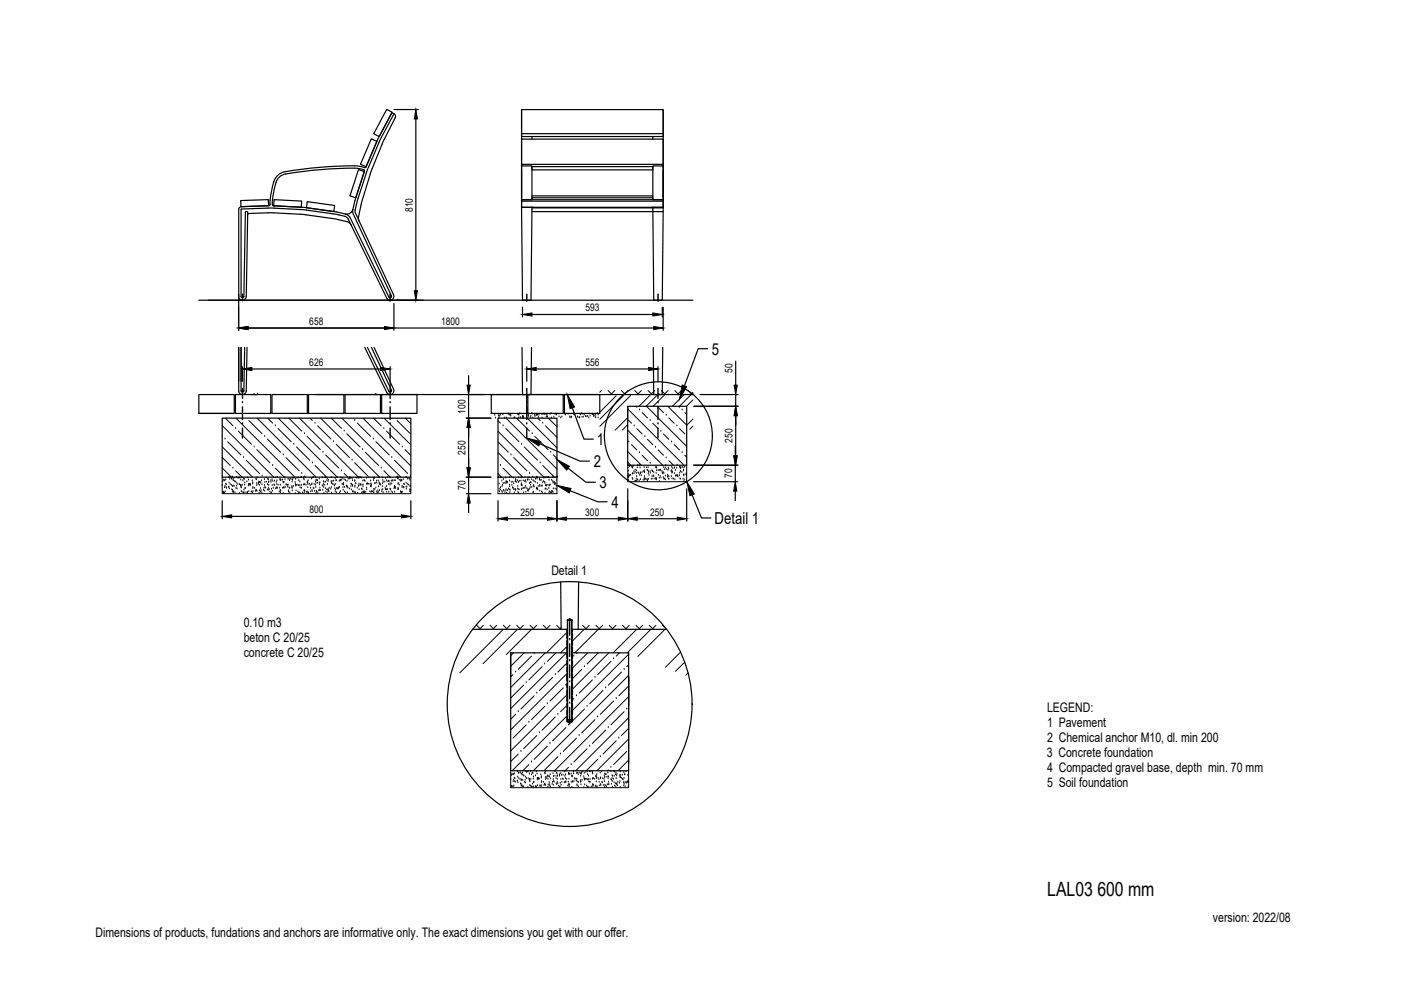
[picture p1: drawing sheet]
<svg xmlns="http://www.w3.org/2000/svg" width="297mm" height="210mm" viewBox="0 0 297 210" stroke-linecap="round" stroke-linejoin="round" font-family="sans-serif">
<!-- layer: 0 -->
<g fill="none" stroke="#000" stroke-width=".25">
<path d="M58.5 38.7l-.8 4 .1 .9h.3M77.1 36.3l.1 .2M77.1 36.3l-1.1-.2-1.8 5.3 1.1 .5M77.2 36.5l.1-.2a2.3 2.3 0 0 0-2.1-.6l-6.2 .2-6.1 .6a8.3 8.3 0 0 0-3.3 .7 2.5 2.5 0 0 0-1.1 1.5M77.2 36.5l-1.9 6-.5 1.9M77.3 35.5l-.8-.2a71 71 0 0 0-16.6 1.3 3.5 3.5 0 0 0-2.1 3l-.5 2.3-.1 1.5-.4 .2M77.3 35.5v.1M77.6 35.4l-.3 .1M77.7 35.2l-.1 .2M79.3 28.4l1.1 .5M79.8 29.9l.1 .1M79.8 29.9l-1.1-.4-2.2 5.2 1.2 .5"/>
<path d="M79.9 30l-2.2 5.2M80.3 30.3l-2.5 6-2 6-.5 2.2M80.4 28.9l-.5 1.1M81 30.6l-2.3 5.7-1.9 6-.8 3.7 .1 .8M81.5 29.5l-.5 1.1M83.1 23.9l-1.2-.6-2.6 5.1M83.1 23.9l-2.7 5M83.1 23.9l.5 .2M83.5 23.2h5.2M83.8 24.9a.6 .6 0 0 0-.2-.8l-3.3 6.1M83.8 24.9l-2.3 4.6M88.2 25.2v36.5"/>
<path d="M110.6 23.3h30M110.6 28.8l29.9 .1 .1-5.5-.2 40.3h-1.8l-.2-19.7M110.6 29.6h30M110.6 35.2h2.2v7.1h-2.2zM110.6 23.4l.2 40.3M110.7 28.3h29.9M110.7 34.8h29.8M112.8 28.9v.6M112.8 35.3h25.6v.7h-25.6zM138.4 35.2h2.2v7.1h-2.2zM138.4 28.9v.6M140.6 29.6v5.6"/>
<path d="M140.6 36.1v5.7M51.2 43.8a.6 .6 0 0 0-.6 .6v25.7M56.8 42.3l-5.7 .2 .1 1.3M56.8 42.3v1.3M56.8 43.6l-5.6 .2M56.8 44.1h1.3M56.9 44.1l-5.8 .3v18.5l.3 .3 .3-.3 .3-17.8 .3-.3 .2 .3-.3 17.8a.8 .8 0 0 1-.8 .8 .8 .8 0 0 1-.8-.8M58.1 45.1l-5.3 .2-.3 .2M58.1 45.1l6.5 .4 6.1 .9 2.9 .6M58.1 42.4l5.7 .2 .1 1.2-.1 .1M58.1 42.4v1.2M58.1 44.1l6.3 .4 7.4 1.1"/>
<path d="M58.1 43.6l5.7 .3M63.8 43.9l1.3 .1M65.1 44.1l6.2 .8 1.9 .5M65.1 42.9v1.2M65.1 42.8l5.7 .8M70.8 43.5l-.1 1.3M71.8 45.6l1.6 .4 .4 .4 8.2 16.8a.8 .8 0 0 0 1.1 .4 .8 .8 0 0 0 .3-1.1M73.2 45.4l.6 .3 .4 .5 8.3 16.8M73.6 47l.5 .2 .3 .5M74.8 44.4l.1 1 8.1 17.3-.2 .4-.4-.1M74.8 44.4a1.3 1.3 0 0 1-1.5 1M75.3 44.5l.1 .7 8 17.3"/>
<path d="M75.5 41.8l-.2 .1M110.6 42.4l29.9-.1v1.7M110.6 42.8h30M110.6 43.9l.1 .1M110.6 44h30M112.8 44l-.2 19.7M112.8 42.3v-.4h25.6v.4M112.8 41.5h25.6M112.8 44.1h27.8M112.8 44.9h27.8M42.2 63.7h104.7M50.6 65.2v4.9"/>
<path d="M50.6 73.7v9.1a.8 .8 0 0 0 .8 .8 .8 .8 0 0 0 .8-.7l.2-9.2M51.1 73.7v9.1l.3 .3 .3-.3 .2-9.1M51.4 77.7v3.1M51.4 62.6h.1M51.4 63.1h.1M51.4 63.5h.1M51.4 62.3v.2M51.4 62.7v.3M51.4 63.2v.2M51.4 63.6v.2M52.6 69.5h86M53.4 78.2h27.3"/>
<path d="M77.3 73.7l4.7 9.5a.8 .8 0 0 0 1.1 .4 .8 .8 0 0 0 .3-1.1l-4.1-8.8M77.9 73.7l4.6 9.3M78.8 73.7l4.2 9-.2 .4-.4-.1M82.7 62.7h.1M82.7 63.1h.1M82.7 63.6h.1M82.7 62.3v.3M82.7 62.8v.2M82.7 63.2v.3M82.7 63.7v.2M82.7 77.7v4.5M83.5 64.4v5.7"/>
<path d="M84.2 63.7h.1M99.4 79.7v2M110.7 73.7l.1 10h1.8l.1-10M110.8 65.2v2M111.7 62.7h.1M111.7 63.1h.1M111.7 63.6h.1M111.7 62.3v.3M111.7 62.8v.2M111.7 63.2v.3M111.7 63.7v.2M111.7 77.7v3.1"/>
<path d="M112.8 66.7h25.6M113.7 78.2h23.8M138.5 73.7l.1 10h1.8l.1-10M139.5 77.7v3.1M139.5 62.7h.1M139.5 63.1h.1M139.5 63.6h.1M139.5 62.3v.3M139.5 62.8v.2M139.5 63.2v.3M139.5 63.7v.2M140.4 65.2v2"/>
<path d="M140.6 65.2v4.9M150 73.9h-2l-2.9 7.9M156 76.6v5.1M42.2 83.7h7.5v4h-7.5zM42.2 87.7h7.1M47.1 88.6l40 .1v12.5h-40zM49.9 83.7h7.5v4h-7.5zM53.9 83.7h.1M54.6 83.4v.3h-1.5M57.7 83.7h7.5v4h-7.5zM65.4 83.7h7.5v4h-7.5zM67.2 83.7h79.7"/>
<path d="M73.2 83.7h7.5v4h-7.5zM79.7 83.7h.1M80.9 83.7h7.5v4h-7.5zM98.9 88.6h5.2M99.4 83.7v4.9M99.4 90.6v8.6M104.2 83.7h7.5v4h-7.5zM105.6 88.6l12.5 .1v12.5h-12.5zM111.9 83.7h7.5v4h-7.5zM114.4 94.1l8.6 3.7h2M119.7 83.7h7.5v4h-7.5zM120.4 99.3l3.8 2.9h2"/>
<path d="M121.3 86.5l2.5 6.6h2M133.1 86.1h12.5v12.5h-12.5zM133.1 86.2v2.5M139.7 83.7h.1M146.9 83.7h.1M147.1 86.1h9.4M147.1 98.6h9.4M148.4 83.7h8.1M155.9 94.6v2M155.9 98.6v3.5M156 83.7v2.4M156 88.1v8.5"/>
<path d="M47.1 106.2v3.8M49.1 109.5h36M49.3 101.2h.1M84.3 101.2h.1M87.1 106.2v3.8M98.9 101.2h5.2M98.9 104.7h5.2M99.4 101.2v3.5M99.4 106.7v2M105.6 106.2v4.3M107.6 110h8.5M118.1 106.2v4.3"/>
<path d="M118.2 101.2h.1M120.1 110h11M120.9 104l5.8 2.4h2M133.1 103.6v6.9M133.2 101.2h.1M135.1 110h8.5M145.6 103.6v6.9M146.7 104.9l2 4.9h2M147.1 102.1h9.3M155.9 104.1v2M100.2 133.4h20.1v19.2M108.3 138.4v5"/>
<path d="M118.9 123.4l.1 10M120.2 133.4v.5M120.2 134.4v.9M120.2 135.8v1M120.2 137.2v1M120.2 138.7v.9M120.3 138.4h-12v25h25v-25h-12M120.3 131.5l.5-.3 .5 .3M120.3 131.5h1zM120.4 131.4v21.3M121.2 131.4v21.3M121.4 133.4v.5"/>
<path d="M121.4 134.4v.9M121.4 135.8v1M121.4 137.2v1M121.4 138.7v.9M122.7 123.4l-.1 10M141.3 133.4h-20v19.2M120.2 153l.6 .3 .6-.3M120.2 140.1v.9M120.2 141.5v1M120.2 143v1.4M120.2 144.9v.9M120.2 146.3v1"/>
<path d="M120.2 147.7v1M120.2 149.2v.9M120.2 150.6v.9M120.2 152v1M120.2 153h1.2M120.4 152.7l.9-.1-.1 .1M120.4 152.7h.8M121.4 140.1v.9M121.4 141.5v1M121.4 143v1.4M121.4 144.9v.9M121.4 146.3v1"/>
<path d="M121.4 147.7v1M121.4 149.2v.9M121.4 150.6v.9M121.4 152v1M133.3 143.5v18.4"/>
<circle cx="139.6" cy="92.4" r="11.4"/>
<circle cx="120.8" cy="149.3" r="26"/>
</g>
<g fill="none" stroke="#000" stroke-width=".3">
<path d="M51.4 85.4h.1M51.4 89.9h.1M51.4 82.4v2.1M51.4 86.3v2.7M51.4 90.8v2.1M82.7 85.4h.1M82.7 89.9h.1M82.7 82.4v2.1M82.7 86.3v2.7M82.7 90.8v2.1M111.7 85.4h.1M111.7 89.9h.1"/>
<path d="M111.7 82.4v2.1M111.7 86.3v2.7M111.7 90.8v2.1M139.5 85.4h.1M139.5 89.9h.1M139.5 82.4v2.1M139.5 86.3v2.7M139.5 90.8v2.1M120.8 135.6h.1M120.8 131.1v3.6M120.8 136.5v2.7M120.8 149.1h.1"/>
<path d="M120.8 144.6h.1M120.8 140.1h.1M120.8 141v2.7M120.8 145.5v2.7M120.8 150v3.5"/>
</g>
<!-- layer: SRAFY -->
<g fill="none" stroke="#000" stroke-width=".21">
<path d="M47.1 99.2l2 2M47.1 94.7l6.4 6.5M47.1 90.2l10.9 11M47.1 97l1.7 1.7M47.1 92.5h.1M47.7 93.1h.1M47.8 88.7l1.6 1.6M48.3 93.6l2.8 2.8M49.4 99.3h.1M50 90.8h.1M50 99.8l1.3 1.4M50 88.7l12.5 12.5"/>
<path d="M50.5 91.4l2.8 2.8M51.6 97h.1M52.2 97.6l2.8 2.8M52.8 89.2l2.8 2.8M53.9 94.8h.1M54.4 95.3l2.9 2.8M54.5 88.7l12.5 12.5M56.1 92.5h.1M56.7 93.1l2.8 2.8M56.8 88.7l1 1M57.8 98.7h.1M58.4 90.3h.1"/>
<path d="M58.4 99.3l1.9 1.9M58.9 90.8l2.8 2.8M59 88.7l12.5 12.5M60.1 96.4h.1M60.6 97l2.8 2.8M61.3 88.7l2.7 2.7M62.3 94.2h.1M62.9 94.8l2.8 2.8M63.5 88.7l12.5 12.5M64.5 92h.1M65.1 92.5l2.8 2.8M65.8 88.7l.4 .5"/>
<path d="M66.2 98.1h.1M66.8 89.7h.1M66.8 98.7l2.5 2.5M67.3 90.3l2.9 2.8M68 88.7l12.5 12.5M68.5 95.9h.1M69 96.4l2.8 2.9M70.2 88.7l2.2 2.1M70.7 93.6h.1M71.3 94.2l2.8 2.8M72.4 99.8h.1M72.5 88.7l12.5 12.5"/>
<path d="M73 91.4h.1M73.5 92l2.8 2.8M74.7 97.6h.1M75.2 89.2h.1M75.2 98.1l2.8 2.8M75.8 89.7l2.8 2.8M76.9 95.3h.1M77 88.7l10.1 10.1M77.5 95.9l2.8 2.8M79.1 93.1h.1M79.2 88.7l1.6 1.6M79.7 93.6l2.8 2.8"/>
<path d="M80.8 99.3h.1M81.4 90.8h.1M81.4 99.8l1.3 1.4M81.5 88.7l5.6 5.6M81.9 91.4l2.8 2.8M83.1 97h.1M83.6 97.6l2.8 2.8M84.2 89.2l2.8 2.8M85.3 94.8h.1M85.9 95.3l1.2 1.2M86 88.7l1.1 1.1M104.3 87.7h.1"/>
<path d="M104.9 88h.1M105 88.6h.1M105.6 95.9l5.2 5.3M105.6 91.4l9.7 9.8M105.6 93.7l2.2 2.2M105.6 89.2l.5 .5M105.7 88.2h.1M105.8 88.6h.1M105.8 87.9h.1M105.8 88.3h.1M106.1 88h.1M106.1 98.7h.1"/>
<path d="M106.6 88h.1M106.7 90.3h.1M106.7 99.3l1.9 1.9M107 88.6h.1M107.2 90.8l2.8 2.8M107.3 88.7l10.8 10.8M107.4 88.6h.1M107.7 87.7h.1M107.8 87.9h.1M108 88h.1M108.3 88h.1M108.3 88.2h.1"/>
<path d="M108.3 96.4h.1M108.9 97l2.8 2.8M109 88.6h.1M109.1 88.6h.1M109.5 88.7l2.8 2.7M109.7 87.9h.1M109.9 88h.1M110 88.6h.1M110 88h.1M110.2 87.7h.1M110.3 88.5h.1M110.6 94.2h.1"/>
<path d="M110.8 88.5h.1M110.8 88.2h.1M111 88.4h.1M111 88.6h.1M111.2 94.8l2.8 2.8M111.6 87.9h.1M111.7 88.4h.1M111.7 87.8h.1M111.8 88.7l6.3 6.3M112 88h.1M112 88.3h.1M112.4 88.5h.1"/>
<path d="M112.6 88.2h.1M112.8 87.7h.1M112.8 92h.1M112.9 87.8h.1M113 88.6h.1M113.3 87.9h.1M113.4 92.5l2.8 2.8M113.4 88.1h.1M113.4 88.3h.1M113.7 87.8h.1M113.8 88.1h.1M114 88h.1"/>
<path d="M114 88.7l.5 .5M114.1 88.5h.1M114.3 88h.1M114.5 98.1h.1M114.9 87.9h.1M114.9 88.6h.1M115.1 89.7h.1M115.1 98.7l2.5 2.5M115.1 87.9h.1M115.3 87.7h.1M115.5 87.9h.1M115.6 90.3l2.5 2.4"/>
<path d="M115.7 87.8h.1M115.8 88.5h.1M115.9 88h.1M116 88.3h.1M116 87.8h.1M116.1 88.4h.1M116.3 88.7l1.8 1.8M116.6 87.8h.1M116.8 95.9h.1M116.8 87.7h.1M116.9 88.6h.1M117.3 96.4l.8 .8"/>
<path d="M117.4 88.5h.1M117.7 87.8h.1M117.9 87.8h.1M117.9 88h.1M118 87.9h.1M118.3 87.8h.1M118.5 88.4h.1M118.9 88.6h.1M119.1 88.4h.1M119.6 87.8h.1M119.9 87.8h.1M119.9 88h.1"/>
<path d="M120.4 87.8h.1M120.8 88.4h.1M120.9 88.6h.1M121.1 88.4h.1M121.2 88.5h.1M121.6 87.8h.1M121.6 87.7h.1M121.9 88h.1M122.4 88.4h.1M122.6 88.6h.1M122.8 88.6h.1M122.9 88.5h.1"/>
<path d="M123 87.9h.1M123.1 88h.1M123.3 87.7h.1M123.4 88.5h.1M123.6 87.8h.1M123.7 88.5h.1M123.9 88h.1M124.1 88.3h.1M124.3 88.3h.1M124.6 88.3h.1M124.8 88.6h.1M124.9 87.7h.1"/>
<path d="M125.1 88.2h.1M125.6 87.8h.1M125.6 87.9h.1M125.8 88.3h.1M125.8 88h.1M126 88.1h.1M126.2 88.5h.1M126.3 88.1h.1M126.3 88.6h.1M126.6 87.7h.1M126.8 88.6h.1M126.8 88h.1"/>
<path d="M127.5 82.8l-.3 .4M128.9 82.8l.7 .7 .7-.7M130.6 83.9l-3.4 3.5M131.7 82.8l.8 .7 .7-.7M132.2 83.9l-5 5M133.1 90.1l-1.1 1.1M133.1 95.7l2.9 2.9M133.1 91.2l7.4 7.4M133.1 86.7l11.9 11.9M133.1 98l.6 .6M133.1 88.9l.8 .9M133.1 98.6v3.5h12.5v-3.5"/>
<path d="M133.1 88.5l-2.7 2.7M133.1 99.2h.1M133.2 98.7h.1M133.2 99.9h.1M133.3 93.7h.1M133.5 98.9h.1M133.7 83.9l-6.5 6.5M133.8 98.9h.1M133.9 94.3l1.1 1.1M134 99.1h.1M134.1 99.2h.1M134.3 98.8h.1"/>
<path d="M134.4 100h.1M134.4 90.3h.1M134.6 82.8l.7 .7 .7-.7M134.7 99.7h.1M134.8 86.1l.2 .3M134.9 99.8h.1M135 90.9l1.2 1.1M135.1 99.2h.1M135.2 98.7h.1M135.5 98.7h.1M135.6 96h.1M135.6 86.9h.1"/>
<path d="M135.7 99.2h.1M136.2 96.5l1.1 1.2M136.2 87.5l1.1 1.1M136.4 100h.1M136.6 99.1h.1M136.6 99.8h.1M136.7 92.6h.1M137.1 86.1l8.5 8.6M137.1 99.2h.1M137.2 99.7h.1M137.3 93.1l1.1 1.2M137.3 99.8h.1"/>
<path d="M137.4 99.2h.1M137.4 82.8l.7 .7 .7-.7M137.8 100h.1M137.8 83.8l-2.4 2.4M137.8 98.2h.1M137.8 89.2h.1M138.2 99.8h.1M138.3 99.9h.1M138.4 100h.1M138.4 89.8l1.1 1.1M139 94.8h.1M139.1 99.1h.1"/>
<path d="M139.2 99.8h.1M139.2 99.3h.1M139.4 83.8l-2.5 2.4M139.5 99.8h.1M139.5 95.4l1.2 1.1M139.5 86.4l1.2 1.1M139.8 99.8h.1M139.9 99.7h.1M140.1 99.7h.1M140.1 91.4h.1M140.2 82.8l.7 .7 .7-.7M140.3 100h.1"/>
<path d="M140.7 92l1.1 1.1M140.7 99.2h.1M140.9 83.7l-2.5 2.5M140.9 99.6h.1M141.1 99.2h.1M141.1 98.7h.1M141.2 97.1h.1M141.2 88.1h.1M141.3 99.5h.1M141.6 86.1l4 4M141.6 99.7h.1M141.7 99.2h.1"/>
<path d="M141.8 99.5h.1M141.8 97.7l1 .9M141.8 88.6l1.1 1.2M142.3 100h.1M142.3 99.8h.1M142.4 93.7h.1M142.4 99.1h.1M142.4 99.9h.1M142.6 99.4h.1M142.9 94.3l1.2 1.1M143 99.3h.1M143 99.2h.1"/>
<path d="M143.1 82.8l.7 .7 .7-.7M143.2 99.7h.1M143.5 99.3h.1M143.5 90.3h.1M143.6 98.7h.1M143.8 86.1l.3 .3M144.1 90.9l1.1 1.1M144.1 99.1h.1M144.2 99.2h.1M144.3 100h.1M144.3 99.1h.1M144.3 99.3h.1"/>
<path d="M144.6 96h.1M144.6 86.9h.1M144.7 99.1h.1M144.9 99.8h.1M144.9 99.7h.1M145 99.2h.1M145 83.7l-2.5 2.5M145.2 99h.1M145.2 96.5l.4 .4M145.2 87.5l.4 .4M145.9 82.8l.7 .7 .3-.3M146.5 83.7l-2.5 2.5"/>
<path d="M146.9 88.9l-1.3 1.3M146.9 90.4l-.7 .6M146.9 84.8l-1.3 1.3M47.1 102.9h.1M47.1 101.2v3.5h40v-3.5M47.2 102.1h.1M47.2 104.4h.1M47.3 104.3h.1M47.3 101.8h.1M47.4 104.5h.1M47.5 102h.1M47.6 103.4h.1"/>
<path d="M47.6 104.5h.1M47.7 101.9h.1M47.7 103.1h.1M47.8 104.3h.1M47.9 102.7h.1M47.9 101.7h.1M47.9 103.4h.1M48 102.8h.1M48.1 103.5h.1M48.4 103.3h.1M48.5 103.3h.1M48.5 101.2h.1"/>
<path d="M48.6 101.3h.1M48.6 102.4h.1M48.6 103.6h.1M48.7 101.6h.1M48.8 102.7h.1M49.1 101.6h.1M49.1 102.9h.1M49.1 101.5h.1M49.2 103.9h.1M49.3 104h.1M49.3 103.2h.1M49.3 104.3h.1"/>
<path d="M49.4 101.8h.1M49.4 103h.1M49.5 104.2h.1M49.5 101.9h.1M49.6 101.5h.1M49.6 104.5h.1M49.6 103.1h.1M49.8 102.1h.1M49.8 104.5h.1M49.9 102.2h.1M50 103.5h.1M50.2 101.2h.1"/>
<path d="M50.2 103.1h.1M50.2 102.4h.1M50.2 103.7h.1M50.4 102.7h.1M50.4 101.4h.1M50.5 101.3h.1M50.7 104.6h.1M50.8 101.3h.1M50.8 102.7h.1M51 103h.1M51.1 101.8h.1M51.1 103.3h.1"/>
<path d="M51.1 103h.1M51.1 104.2h.1M51.2 103.4h.1M51.3 101.3h.1M51.3 104.3h.1M51.4 102.9h.1M51.5 101.9h.1M51.6 104.5h.1M51.7 101.6h.1M51.7 103.9h.1M51.8 101.7h.1M51.9 102.8h.1"/>
<path d="M51.9 102.4h.1M51.9 104.5h.1M52 103.6h.1M52 103.5h.1M52.3 102.2h.1M52.4 104.5h.1M52.5 104.4h.1M52.5 104.6h.1M52.5 101.3h.1M52.7 101.8h.1M52.7 103h.1M52.7 102.7h.1"/>
<path d="M52.8 104.2h.1M53 102.7h.1M53 102.9h.1M53.1 102.7h.1M53.1 102.9h.1M53.3 104.3h.1M53.5 101.9h.1M53.5 104.5h.1M53.6 102.4h.1M53.6 102.6h.1M53.6 103.6h.1M53.6 103.3h.1"/>
<path d="M53.6 104.2h.1M54 103.5h.1M54.2 104.2h.1M54.2 101.6h.1M54.3 103.9h.1M54.4 104h.1M54.4 101.7h.1M54.4 102.9h.1M54.4 102.5h.1M54.5 104.2h.1M54.5 101.3h.1M54.7 102.7h.1"/>
<path d="M54.8 102.5h.1M54.9 102.2h.1M54.9 104.5h.1M55 102.9h.1M55 102.3h.1M55 104.1h.1M55.2 102.4h.1M55.2 103.6h.1M55.2 104.3h.1M55.3 102.4h.1M55.4 104h.1M55.5 101.9h.1"/>
<path d="M55.5 104.5h.1M55.5 102.8h.1M55.6 100.9h.1M55.9 104h.1M56 103.5h.1M56.1 101.7h.1M56.1 102.9h.1M56.1 104.2h.1M56.2 102.3h.1M56.2 103.4h.1M56.3 103.5h.1M56.5 101.3h.1"/>
<path d="M56.5 102.2h.1M56.7 102.7h.1M56.7 103.8h.1M56.8 101.6h.1M56.9 104h.1M56.9 101.7h.1M56.9 102.3h.1M57 103.5h.1M57 102.9h.1M57 102.2h.1M57.1 103.8h.1M57.2 104.3h.1"/>
<path d="M57.4 101.9h.1M57.5 102.2h.1M57.5 104.6h.1M57.5 104.5h.1M57.6 103.7h.1M57.7 101.7h.1M57.7 102.9h.1M57.8 104.2h.1M57.9 102.1h.1M57.9 103.5h.1M58.1 102.8h.1M58.2 102h.1"/>
<path d="M58.2 102.9h.1M58.4 101.3h.1M58.4 103.6h.1M58.6 102.3h.1M58.6 103.5h.1M58.7 102.7h.1M58.7 101.9h.1M58.8 103.4h.1M58.8 103.6h.1M58.8 101.2h.1M59 102.9h.1M59.2 104.3h.1"/>
<path d="M59.3 103.5h.1M59.4 101.6h.1M59.4 104h.1M59.4 101.9h.1M59.4 102.9h.1M59.5 104.5h.1M59.5 104.1h.1M59.6 101.8h.1M59.9 101.8h.1M59.9 103.5h.1M60 102.3h.1M60.1 104.6h.1"/>
<path d="M60.1 102.4h.1M60.2 103.4h.1M60.2 102.3h.1M60.2 103.5h.1M60.4 101.7h.1M60.4 101.3h.1M60.5 103.3h.1M60.7 102.7h.1M60.7 102.9h.1M60.9 102.9h.1M61 103.3h.1M61.1 101.6h.1"/>
<path d="M61.1 102.9h.1M61.1 104.1h.1M61.2 104.3h.1M61.3 101.6h.1M61.3 103.5h.1M61.4 101.9h.1M61.4 103.6h.1M61.4 104.5h.1M61.6 101.6h.1M61.9 103.2h.1M61.9 103.5h.1M61.9 101.7h.1"/>
<path d="M61.9 102.2h.1M62 103.4h.1M62 104.1h.1M62 101.8h.1M62.1 101.5h.1M62.2 103.1h.1M62.4 101.3h.1M62.6 102.3h.1M62.6 104.7h.1M62.6 102.7h.1M62.7 101.6h.1M62.7 103.1h.1"/>
<path d="M62.7 102.9h.1M62.8 104.1h.1M62.9 102.9h.1M63 101.4h.1M63.2 104.3h.1M63.2 102.9h.1M63.3 104.6h.1M63.3 101.3h.1M63.3 103h.1M63.4 101.9h.1M63.4 104.5h.1M63.6 102.9h.1"/>
<path d="M63.6 102.2h.1M63.6 103.4h.1M63.7 104.7h.1M63.8 101.3h.1M63.9 103.5h.1M63.9 102.9h.1M63.9 101.3h.1M64 100.4h.1M64.2 104.5h.1M64.4 101.3h.1M64.4 101.6h.1M64.4 102.8h.1"/>
<path d="M64.5 104h.1M64.5 101.8h.1M64.5 104.5h.1M64.5 104.1h.1M64.5 100.9l.3 .3M64.6 102.7h.1M64.6 104.2h.1M64.9 102.9h.1M65 104.4h.1M65.1 102.3h.1M65.1 104.3h.1M65.2 102.2h.1"/>
<path d="M65.2 102.5h.1M65.2 103.4h.1M65.3 104.7h.1M65.3 102.7h.1M65.3 101.9h.1M65.4 104.5h.1M65.6 102.7h.1M65.8 102.9h.1M65.9 103.5h.1M65.9 104.3h.1M66.1 101.6h.1M66.1 102.8h.1"/>
<path d="M66.1 102.6h.1M66.1 104h.1M66.2 104.2h.1M66.4 101.3h.1M66.4 101.2h.1M66.4 103.5h.1M66.5 103.6h.1M66.6 102.7h.1M66.7 104.2h.1M66.9 102.9h.1M66.9 102.1h.1M67 103.4h.1"/>
<path d="M67 102.5h.1M67 104.6h.1M67 101.8h.1M67.1 104.1h.1M67.1 104.3h.1M67.1 101.9h.1M67.3 102.5h.1M67.3 101.9h.1M67.4 104.5h.1M67.6 104.1h.1M67.7 101.6h.1M67.7 102.4h.1"/>
<path d="M67.7 102.8h.1M67.8 104h.1M67.8 103.5h.1M67.8 102.4h.1M67.9 104h.1M68.3 103h.1M68.3 101.3h.1M68.4 104h.1M68.4 103.1h.1M68.6 102.1h.1M68.6 102.7h.1M68.6 103.3h.1"/>
<path d="M68.7 104.6h.1M68.7 102.3h.1M68.8 102.9h.1M68.9 101.2h.1M69 103.6h.1M69 102.2h.1M69.1 101.3h.1M69.1 104.3h.1M69.3 103.8h.1M69.3 101.9h.1M69.4 104.5h.1M69.4 101.5h.1"/>
<path d="M69.4 102.7h.1M69.5 103.9h.1M69.6 102.2h.1M69.6 101.8h.1M69.6 103.8h.1M69.6 104.2h.1M69.7 104.3h.1M69.8 103.5h.1M70.1 103.7h.1M70.2 102.1h.1M70.2 102.4h.1M70.2 103.4h.1"/>
<path d="M70.3 104.6h.1M70.3 101.3h.1M70.4 102.5h.1M70.4 102h.1M70.6 102.7h.1M70.7 102h.1M70.8 102.9h.1M70.9 103h.1M71 103.6h.1M71.1 101.5h.1M71.1 104.3h.1M71.1 102.7h.1"/>
<path d="M71.1 103.9h.1M71.3 101.9h.1M71.3 103.6h.1M71.3 104.5h.1M71.5 101.3h.1M71.5 103.6h.1M71.7 103.7h.1M71.8 103.5h.1M71.9 102.1h.1M72 103.3h.1M72 104.5h.1M72.1 101.8h.1"/>
<path d="M72.1 101.9h.1M72.2 104.2h.1M72.3 102h.1M72.3 101.3h.1M72.4 101.8h.1M72.5 102.7h.1M72.7 101.5h.1M72.7 103.4h.1M72.7 102.7h.1M72.8 103.9h.1M72.8 102.9h.1M72.8 102.5h.1"/>
<path d="M73 101.7h.1M73 100.4l.8 .8M73 103.3h.1M73 104.3h.1M73.2 101.9h.1M73.3 104.5h.1M73.4 103.1h.1M73.6 103.3h.1M73.6 103.2h.1M73.6 102h.1M73.7 104.5h.1M73.8 103.5h.1"/>
<path d="M73.8 101.6h.1M74 101.3h.1M74.1 103.7h.1M74.2 101.6h.1M74.2 101.4h.1M74.3 101.3h.1M74.4 101.4h.1M74.4 103.2h.1M74.4 102.6h.1M74.5 103.9h.1M74.5 102.7h.1M74.7 101.5h.1"/>
<path d="M74.7 101.9h.1M74.7 103.1h.1M74.7 104.2h.1M74.8 102.9h.1M74.9 104.4h.1M75 104.3h.1M75.2 102.1h.1M75.2 101.9h.1M75.2 103.3h.1M75.3 103.1h.1M75.3 104.5h.1M75.3 102.5h.1"/>
<path d="M75.5 102.6h.1M75.5 101.4h.1M75.7 103.5h.1M75.8 104.6h.1M75.9 101.3h.1M76 103.1h.1M76.1 101.4h.1M76.1 102.6h.1M76.1 102.9h.1M76.1 103.8h.1M76.2 101.3h.1M76.4 101.3h.1"/>
<path d="M76.5 102.9h.1M76.5 102.7h.1M76.6 101.4h.1M76.7 103.7h.1M76.7 104.5h.1M76.7 102.9h.1M76.8 103.8h.1M76.9 102h.1M77 103.2h.1M77 102.8h.1M77 104.4h.1M77 104.3h.1"/>
<path d="M77 104.5h.1M77.2 101.9h.1M77.3 104.5h.1M77.3 101.9h.1M77.3 104.3h.1M77.4 102h.1M77.6 104.4h.1M77.7 101.4h.1M77.7 102.6h.1M77.7 103.5h.1M77.8 103.9h.1M77.8 102.7h.1"/>
<path d="M77.9 102.6h.1M78.2 102.7h.1M78.2 101.3h.1M78.4 104.3h.1M78.5 102.7h.1M78.6 103.1h.1M78.6 102h.1M78.6 103.2h.1M78.7 104.4h.1M78.7 102.6h.1M78.7 103.2h.1M78.7 102.9h.1"/>
<path d="M78.7 104.2h.1M79 104.3h.1M79.2 101.4h.1M79.2 101.9h.1M79.2 103.7h.1M79.2 104.5h.1M79.3 104.2h.1M79.3 101.5h.1M79.4 101.3h.1M79.4 102.6h.1M79.5 103.8h.1M79.5 102.5h.1"/>
<path d="M79.7 103.5h.1M79.8 102h.1M79.9 102.4h.1M79.9 104.3h.1M80 104.4h.1M80.1 104.1h.1M80.2 101.3h.1M80.2 102h.1M80.2 103.2h.1M80.3 104.4h.1M80.4 102.4h.1M80.4 102.7h.1"/>
<path d="M80.5 104h.1M80.5 102.6h.1M80.6 102.7h.1M80.7 102.9h.1M80.9 104.3h.1M81 103.9h.1M81.1 101.3h.1M81.1 102.5h.1M81.1 103.8h.1M81.1 103.2h.1M81.2 101.9h.1M81.2 104.5h.1"/>
<path d="M81.2 102.3h.1M81.6 102.2h.1M81.7 103.5h.1M81.8 101.4h.1M81.8 103.8h.1M81.9 103.9h.1M81.9 101.9h.1M82 103.1h.1M82 104.4h.1M82.1 102.2h.1M82.2 103.8h.1M82.2 101.3h.1"/>
<path d="M82.4 102h.1M82.4 102.7h.1M82.4 104.4h.1M82.5 102.1h.1M82.7 101.3h.1M82.7 103.7h.1M82.7 102.9h.1M82.7 102.6h.1M82.8 103.8h.1M82.9 104.3h.1M83 102h.1M83.1 102.6h.1"/>
<path d="M83.1 101.9h.1M83.2 104.5h.1M83.3 102h.1M83.5 103.6h.1M83.6 101.9h.1M83.6 103.1h.1M83.6 103.5h.1M83.7 104.3h.1M83.7 103.2h.1M83.8 103.3h.1M83.8 101.9h.1M83.9 103.6h.1"/>
<path d="M84.1 101.3h.1M84.3 101.5h.1M84.4 103.8h.1M84.4 103.5h.1M84.4 101.3h.1M84.4 102.7h.1M84.4 101.6h.1M84.4 102.5h.1M84.5 103.7h.1M84.7 101.8h.1M84.7 102.9h.1M84.9 104.3h.1"/>
<path d="M85 102.1h.1M85 104.4h.1M85 101.8h.1M85.1 104.5h.1M85.1 101.9h.1M85.2 104.5h.1M85.2 101.9h.1M85.2 103.1h.1M85.3 103.4h.1M85.3 104.4h.1M85.5 101.7h.1M85.6 103.3h.1"/>
<path d="M85.6 102.7h.1M85.6 103.5h.1M85.7 102.8h.1M86.1 101.3h.1M86.1 102.5h.1M86.1 103.3h.1M86.1 103.7h.1M86.3 103.3h.1M86.4 102.7h.1M86.4 101.6h.1M86.6 102.9h.1M86.7 101.5h.1"/>
<path d="M86.9 101.5h.1M86.9 104.3h.1M86.9 103.8h.1M86.9 101.8h.1M87 103.1h.1M87 103.2h.1M87 100.9h.1M87 104.3h.1M87 104h.1M105.6 100.4l.7 .8M105.6 101.2v3.5h12.5v-3.5M105.8 102.6h.1"/>
<path d="M105.8 103.7h.1M105.9 104.2h.1M106 101.3h.1M106.1 103.9h.1M106.1 103.4h.1M106.4 102h.1M106.4 104.2h.1M106.4 103.2h.1M106.5 104.4h.1M106.5 102.9h.1M106.7 102.5h.1M106.7 101.7h.1"/>
<path d="M106.8 104h.1M106.9 104.1h.1M107 102.5h.1M107.1 104.5h.1M107.2 101.3h.1M107.3 102.6h.1M107.3 104.1h.1M107.3 103.8h.1M107.3 102.1h.1M107.4 102.2h.1M107.4 104.6h.1M107.5 102.3h.1"/>
<path d="M107.5 102.4h.1M107.6 102.3h.1M107.6 104h.1M107.8 103.7h.1M108 101.3h.1M108 102h.1M108 102.9h.1M108.1 103.2h.1M108.1 103.9h.1M108.1 104.4h.1M108.1 104h.1M108.4 102.3h.1"/>
<path d="M108.5 102.9h.1M108.7 103.4h.1M108.7 102.2h.1M108.8 103.5h.1M108.9 101.3h.1M108.9 102.6h.1M109 103.8h.1M109 104.5h.1M109.2 102.2h.1M109.3 102.1h.1M109.3 101.7h.1M109.3 103.8h.1"/>
<path d="M109.3 104h.1M109.4 101.8h.1M109.5 102.3h.1M109.7 101.9h.1M109.8 103.1h.1M109.8 103.7h.1M109.8 104.4h.1M109.9 102.3h.1M110 104.6h.1M110 101.3h.1M110.1 103.9h.1M110.1 102h.1"/>
<path d="M110.4 102h.1M110.5 101.3h.1M110.5 102.9h.1M110.5 102.6h.1M110.6 102.9h.1M110.6 103.8h.1M110.7 103h.1M110.7 103.6h.1M111 101.9h.1M111 104.5h.1M111 103.6h.1M111.2 103.5h.1"/>
<path d="M111.2 102.1h.1M111.3 101.2h.1M111.4 101.9h.1M111.4 103.1h.1M111.5 104.4h.1M111.5 102.3h.1M111.5 103.5h.1M111.8 103.7h.1M111.8 101.8h.1M111.9 101.7h.1M111.9 104.1h.1M112 101.3h.1"/>
<path d="M112 104.2h.1M112 103.9h.1M112.1 101.8h.1M112.2 101.3h.1M112.3 102.5h.1M112.3 100.4h.1M112.3 103.7h.1M112.4 103.4h.1M112.5 102.3h.1M112.5 102.9h.1M112.6 102.4h.1M112.7 101.7h.1"/>
<path d="M112.7 103.3h.1M112.8 100.9l.3 .3M113 104.5h.1M113 101.9h.1M113.1 103.1h.1M113.1 104.4h.1M113.2 102.9h.1M113.2 102.1h.1M113.2 103.3h.1M113.5 102.3h.1M113.5 101.6h.1M113.7 103.7h.1"/>
<path d="M113.8 101.2h.1M113.8 103.5h.1M113.9 101.6h.1M113.9 101.3h.1M113.9 103.6h.1M113.9 102.5h.1M114 103.7h.1M114 103.9h.1M114.1 103.2h.1M114.4 101.5h.1M114.4 101.8h.1M114.4 103.1h.1"/>
<path d="M114.4 104.1h.1M114.5 102.9h.1M114.5 101.9h.1M114.7 101.8h.1M114.8 103.1h.1M114.8 104.3h.1M115 103.1h.1M115 104.5h.1M115.1 102.4h.1M115.2 102.1h.1M115.2 101.4h.1M115.5 102.3h.1"/>
<path d="M115.5 101.3h.1M115.5 102.5h.1M115.5 104.6h.1M115.6 101.3h.1M115.6 103.7h.1M115.7 102.9h.1M115.7 103.7h.1M115.8 103.1h.1M115.8 102.9h.1M115.9 101.3h.1M116 103.8h.1M116.1 101.3h.1"/>
<path d="M116.1 102.9h.1M116.3 101.2h.1M116.4 103.6h.1M116.4 101.8h.1M116.4 104.5h.1M116.4 101.3h.1M116.4 102.9h.1M116.4 103.1h.1M116.5 104.3h.1M116.7 102.8h.1M116.7 104.5h.1M117 104.5h.1"/>
<path d="M117 101.8h.1M117 104.1h.1M117.1 104.2h.1M117.2 102.1h.1M117.2 101.2h.1M117.2 104.4h.1M117.3 102.4h.1M117.3 103.6h.1M117.5 102.3h.1M117.5 102.7h.1M117.6 102.4h.1M117.7 103.7h.1"/>
<path d="M117.7 102.5h.1M117.9 102.7h.1M117.9 101.3h.1M118 103.8h.1M118 101.8h.1M118.1 103.1h.1M133.2 101.8h.1M133.2 100.6h.1M133.3 101.1h.1M133.4 100.8h.1M133.5 100.9h.1M133.7 100.8h.1"/>
<path d="M134 101.4h.1M134.1 100.5h.1M134.1 100.4h.1M134.2 101.7h.1M134.4 100.4h.1M134.7 100.2h.1M134.7 102.1h.1M134.8 102.1h.1M134.9 101.6h.1M134.9 100.4h.1M135 101h.1M135 102h.1"/>
<path d="M135.2 101.8h.1M135.3 100.3h.1M135.4 100.4h.1M135.5 101.9h.1M135.6 100.8h.1M135.7 100.5h.1M135.8 101.7h.1M135.8 100.3h.1M136 100.9h.1M136.1 100.2h.1M136.4 101.8h.1M136.6 101.5h.1"/>
<path d="M136.6 101h.1M136.6 100.2h.1M136.7 101.8h.1M136.7 101.6h.1M136.9 101.6h.1M137.2 101.8h.1M137.2 101.7h.1M137.3 102.1h.1M137.5 100.4h.1M137.5 101.6h.1M137.5 100h.1M137.6 100.8h.1"/>
<path d="M137.9 100.3h.1M138.1 101.6h.1M138.3 101h.1M138.4 101.6h.1M138.5 100.9h.1M138.6 100.2h.1M138.6 101h.1M138.9 101.6h.1M138.9 101.5h.1M139.1 100.4h.1M139.1 101.8h.1M139.2 101.6h.1"/>
<path d="M139.2 101.5h.1M139.6 100.8h.1M139.8 101.4h.1M139.8 102.1h.1M140 101h.1M140.1 101.3h.1M140.4 100.3h.1M140.5 100.4h.1M140.6 100.2h.1M140.6 101.3h.1M140.7 100.4h.1M140.8 101.6h.1"/>
<path d="M141.1 101h.1M141.1 101.7h.1M141.5 101.2h.1M141.6 100.8h.1M141.6 100.9h.1M141.7 101.5h.1M141.8 101.6h.1M141.8 101.1h.1M142.4 101h.1M142.5 100.3h.1M142.5 101.5h.1M142.6 100.2h.1"/>
<path d="M142.8 101.6h.1M143 100.4h.1M143.1 101.7h.1M143.2 100.9h.1M143.3 101h.1M143.5 100.9h.1M143.5 100.8h.1M143.6 101h.1M143.7 101.1h.1M144.1 100.8h.1M144.1 100.3h.1M144.2 101.5h.1"/>
<path d="M144.3 101.6h.1M144.6 100.2h.1M144.8 101.6h.1M144.9 100.7h.1M145 100.9h.1M145 102.1h.1M145.1 101.7h.1M145.3 100.7h.1M145.5 100.8h.1M145.5 100.4h.1M101.1 132.6l.7 .7 .7-.7M103.9 132.6l.7 .7 .7-.7"/>
<path d="M106.7 133.4l-9.2 9.3M106.7 132.6l.7 .7 .7-.7M108.9 138.4l-.6 .6M109.6 132.6l.7 .7 .7-.7M109.7 133.4l-7.3 7.3M111.1 138.4l-2.8 2.9M112.4 132.6l.7 .7 .7-.7M112.7 139.1l-2.8 2.8M112.7 133.4l-5.3 5.4M113.2 138.5h.1M115.2 132.6l.7 .7 .7-.7M115.6 138.4l-7.3 7.4"/>
<path d="M117.9 138.4l-1.8 1.8M118 132.6l.7 .7 .3-.2M120.1 138.4l-11.8 11.8M120.3 134l-4.4 4.4M120.3 137l-1.4 1.4M121.7 139.1h.1M122.4 138.4l-.2 .1M123.5 132.6l.7 .7 .7-.7M123.9 133.4l-2.6 2.6M124.6 138.4l-3.2 3.2M126.4 132.6l.7 .7 .7-.7M126.8 133.4l-4.9 5"/>
<path d="M126.8 138.4l-2.3 2.4M129.1 138.4l-7.7 7.7M129.2 132.6l.7 .7 .7-.7M130.1 139.7h.1M131.3 138.4l-.7 .7M132 132.6l.7 .7 .7-.7M133.3 138.7l-11.9 11.9M134.8 132.6l.7 .7 .7-.7M135 133.4l-5 5M137.7 132.6l.7 .7 .7-.7M138 133.4l-5 5M140.5 132.6l.4 .4"/>
<path d="M141 133.4l-5.8 5.8M144.3 138.3l-3.2 3.2M108.8 143l-.5 .5M109.3 142.5h.1M109.3 151.5l-1 1M109.9 150.9h.1M109.9 159.9l-1.6 1.6M110.4 159.3h.1M111 145.3l-2.7 2.7M111.6 144.7h.1M111.6 153.7l-2.8 2.8M112.1 153.1h.1"/>
<path d="M113.2 147.5l-2.8 2.8M113.8 147h.1M113.8 155.9l-2.8 2.9M114.4 155.4h.1M114.9 141.4l-2.8 2.8M115.5 140.8h.1M115.5 149.8l-2.8 2.8M116.1 149.2h.1M116.1 158.2l-2.9 2.8M116.6 157.6h.1M117.2 143.6l-2.8 2.8M117.7 143h.1"/>
<path d="M117.7 152l-2.8 2.8M118.3 151.5h.1M118.9 159.9h.1M119.4 145.8l-2.8 2.8M120 145.3h.1M120 154.3l-2.8 2.8M120.2 142.8l-11.9 11.9M120.2 147.3l-11.9 11.9M120.2 151.8l-11.6 11.6M120.2 140.6l-1.9 1.9M120.2 149.6l-1.3 1.3M120.5 153.7h.1"/>
<path d="M121.7 148.1l-.3 .3M122.2 147.5h.1M122.2 156.5l-2.8 2.8M122.8 155.9h.1M123.3 141.9l-1.9 2M123.9 141.4h.1M123.9 150.3l-2.5 2.6M124.5 149.8h.1M124.5 158.8l-2.8 2.8M125 158.2h.1M125.6 144.2l-2.8 2.8M126.2 143.6h.1"/>
<path d="M126.2 152.6l-2.9 2.8M126.7 152h.1M127.8 146.4l-2.8 2.8M128.4 145.8h.1M128.4 154.8l-2.8 2.8M129 154.3h.1M129.5 140.2l-2.8 2.8M130.1 148.6l-2.8 2.9M130.6 148.1h.1M130.6 157.1l-2.8 2.8M131.2 156.5h.1M131.8 142.5l-2.8 2.8"/>
<path d="M132.3 141.9h.1M132.3 150.9l-2.8 2.8M132.9 150.3h.1M132.9 159.3l-2.8 2.8M133.3 143.2l-20.2 20.2M133.3 147.7l-15.7 15.7M133.3 152.2l-11.2 11.2M133.3 156.7l-6.8 6.7M133.3 141l-.4 .4M133.3 145.5l-2.1 2M133.3 154.4l-1.5 1.5M145.2 140.4l-2 1.9"/>
<path d="M145.9 142.7l-.5 .5M108.3 163.4v3.6h25v-3.6M108.3 165.3h.1M108.4 164.4h.1M108.4 166.8h.1M108.5 166.7h.1M108.5 164.1h.1M108.5 166.9h.1M108.7 164.3h.1M108.8 165.7h.1M108.8 166.8h.1M108.9 164.2h.1"/>
<path d="M108.9 165.4h.1M109 166.6h.1M109 165h.1M109.1 164.1h.1M109.1 165.7h.1M109.2 165.1h.1M109.2 165.9h.1M109.7 165.6h.1M109.7 163.5h.1M109.7 163.7h.1M109.8 164.8h.1M109.8 166h.1"/>
<path d="M109.9 163.9h.1M110 165.1h.1M110.3 163.9h.1M110.3 165.3h.1M110.3 166.2h.1M110.5 166.3h.1M110.5 165.5h.1M110.5 166.7h.1M110.6 164.1h.1M110.6 165.4h.1M110.7 166.6h.1M110.7 164.3h.1"/>
<path d="M110.8 163.8h.1M110.8 166.8h.1M110.8 165.5h.1M111 164.4h.1M111 166.8h.1M111.1 164.6h.1M111.2 165.9h.1M111.4 163.5h.1M111.4 165.4h.1M111.4 164.8h.1M111.4 166h.1M111.6 165.1h.1"/>
<path d="M111.6 163.7h.1M111.7 163.7h.1M111.9 167h.1M112 163.7h.1M112 165.1h.1M112.1 162.1l-1.3 1.3M112.2 165.3h.1M112.3 164.1h.1M112.3 165.6h.1M112.3 165.3h.1M112.3 166.6h.1M112.4 165.7h.1"/>
<path d="M112.5 163.6h.1M112.5 166.7h.1M112.6 165.3h.1M112.7 161.6h.1M112.7 164.3h.1M112.8 166.8h.1M112.8 166.9h.1M112.9 163.9h.1M112.9 166.2h.1M113 164h.1M113.1 165.2h.1M113.1 164.7h.1"/>
<path d="M113.1 166.8h.1M113.1 165.9h.1M113.2 165.9h.1M113.5 164.5h.1M113.6 166.8h.1M113.7 166.7h.1M113.7 166.9h.1M113.7 163.7h.1M113.9 164.1h.1M113.9 165.3h.1M113.9 165.1h.1M114 166.6h.1"/>
<path d="M114.2 165.1h.1M114.2 165.3h.1M114.3 165h.1M114.3 165.2h.1M114.5 166.6h.1M114.7 164.3h.1M114.7 166.8h.1M114.8 164.7h.1M114.8 165h.1M114.8 165.9h.1M114.8 165.7h.1M114.8 166.6h.1"/>
<path d="M115.2 165.9h.1M115.4 166.5h.1M115.4 163.9h.1M115.5 166.3h.1M115.6 166.4h.1M115.6 164.1h.1M115.6 165.3h.1M115.6 164.8h.1M115.7 166.5h.1M115.7 163.7h.1M115.9 165.1h.1M116 164.8h.1"/>
<path d="M116.1 164.5h.1M116.1 166.9h.1M116.2 165.3h.1M116.2 164.6h.1M116.2 166.4h.1M116.4 164.7h.1M116.4 165.9h.1M116.4 166.7h.1M116.5 164.7h.1M116.6 166.4h.1M116.6 164.3h.1M116.7 166.8h.1"/>
<path d="M116.7 165.1h.1M117.1 166.3h.1M117.2 165.9h.1M117.2 164h.1M117.3 165.3h.1M117.3 166.5h.1M117.3 164.6h.1M117.4 165.7h.1M117.5 165.8h.1M117.7 163.7h.1M117.7 164.6h.1M117.9 165.1h.1"/>
<path d="M117.9 166.2h.1M118 164h.1M118 166.3h.1M118.1 164.1h.1M118.1 164.6h.1M118.1 165.9h.1M118.2 165.2h.1M118.2 164.5h.1M118.3 166.1h.1M118.3 160.4l-2.8 2.8M118.4 166.7h.1M118.6 164.3h.1"/>
<path d="M118.6 164.6h.1M118.7 166.9h.1M118.7 166.8h.1M118.8 166.1h.1M118.9 164h.1M118.9 165.3h.1M119 166.5h.1M119.1 164.4h.1M119.1 165.9h.1M119.3 165.2h.1M119.4 164.4h.1M119.4 165.3h.1"/>
<path d="M119.6 166h.1M119.6 163.7h.1M119.8 164.6h.1M119.8 165.8h.1M119.9 165.1h.1M119.9 164.3h.1M119.9 165.8h.1M120 165.9h.1M120 163.5h.1M120.1 165.2h.1M120.4 166.7h.1M120.5 165.8h.1"/>
<path d="M120.5 162.7l-.7 .7M120.6 164h.1M120.6 166.4h.1M120.6 164.3h.1M120.6 165.2h.1M120.7 166.4h.1M120.7 166.8h.1M120.8 164.2h.1M121.1 164.1h.1M121.1 162.1h.1M121.1 165.9h.1M121.2 164.6h.1"/>
<path d="M121.2 167h.1M121.3 164.7h.1M121.3 165.7h.1M121.4 164.6h.1M121.4 165.8h.1M121.6 164.1h.1M121.6 163.7h.1M121.7 165.7h.1M121.9 165.1h.1M121.9 165.2h.1M122.1 165.2h.1M122.2 165.6h.1"/>
<path d="M122.3 164h.1M122.3 165.2h.1M122.3 166.4h.1M122.4 166.7h.1M122.5 163.9h.1M122.5 165.8h.1M122.6 164.3h.1M122.6 165.9h.1M122.6 166.8h.1M122.8 163.9h.1M123.1 165.5h.1M123.1 165.9h.1"/>
<path d="M123.1 164h.1M123.1 164.6h.1M123.2 165.8h.1M123.2 166.4h.1M123.2 164.2h.1M123.3 163.8h.1M123.4 165.5h.1M123.6 163.6h.1M123.8 164.7h.1M123.8 167h.1M123.8 165.1h.1M123.9 164h.1"/>
<path d="M123.9 165.4h.1M123.9 165.2h.1M124 166.4h.1M124.1 165.2h.1M124.2 163.7h.1M124.4 166.7h.1M124.4 165.2h.1M124.5 167h.1M124.5 163.7h.1M124.5 165.3h.1M124.6 164.3h.1M124.6 166.8h.1"/>
<path d="M124.8 165.3h.1M124.8 164.5h.1M124.8 165.8h.1M124.8 167h.1M125 163.6h.1M125.1 165.9h.1M125.1 165.2h.1M125.1 163.6h.1M125.4 166.8h.1M125.6 163.6h.1M125.6 163.9h.1M125.6 165.2h.1"/>
<path d="M125.6 165.1h.1M125.7 166.4h.1M125.7 164.1h.1M125.7 166.8h.1M125.8 165.1h.1M125.8 166.5h.1M126.1 165.2h.1M126.2 166.7h.1M126.3 164.7h.1M126.3 166.6h.1M126.4 164.5h.1M126.4 164.8h.1"/>
<path d="M126.4 165.8h.1M126.5 167h.1M126.5 165.1h.1M126.5 164.3h.1M126.6 166.8h.1M126.7 161l-2.4 2.4M126.8 165h.1M127 165.3h.1M127 165.8h.1M127.1 166.6h.1M127.3 163.9h.1M127.3 160.4h.1"/>
<path d="M127.3 165.1h.1M127.3 164.9h.1M127.3 166.3h.1M127.4 166.6h.1M127.5 163.6h.1M127.6 163.5h.1M127.6 165.9h.1M127.7 166h.1M127.8 165.1h.1M127.9 166.5h.1M128.1 165.2h.1M128.1 164.5h.1"/>
<path d="M128.2 165.7h.1M128.2 164.8h.1M128.2 166.9h.1M128.2 164.1h.1M128.3 166.5h.1M128.3 166.6h.1M128.3 164.2h.1M128.5 164.3h.1M128.5 164.8h.1M128.6 166.8h.1M128.8 166.4h.1M128.9 163.9h.1"/>
<path d="M128.9 164.7h.1M128.9 165.1h.1M129 166.3h.1M129 163.2l-.2 .2M129 164.7h.1M129 165.8h.1M129.1 166.4h.1M129.5 162.7h.1M129.5 163.6h.1M129.5 165.3h.1M129.6 166.3h.1M129.6 165.4h.1"/>
<path d="M129.8 164.5h.1M129.8 165.1h.1M129.8 165.7h.1M129.9 166.9h.1M129.9 164.6h.1M130 165.2h.1M130.1 163.6h.1M130.2 165.9h.1M130.2 164.6h.1M130.2 163.7h.1M130.3 166.6h.1M130.5 166.2h.1"/>
<path d="M130.5 164.2h.1M130.6 166.8h.1M130.6 163.8h.1M130.6 165.1h.1M130.7 166.3h.1M130.7 164.5h.1M130.8 164.2h.1M130.8 166.1h.1M130.8 166.5h.1M130.9 166.6h.1M131 165.8h.1M131.3 166.1h.1"/>
<path d="M131.4 164.5h.1M131.4 164.8h.1M131.4 165.7h.1M131.5 166.9h.1M131.5 163.6h.1M131.5 164.9h.1M131.6 164.4h.1M131.7 165.1h.1M131.9 164.3h.1M132 165.2h.1M132.1 165.4h.1M132.2 166h.1"/>
<path d="M132.3 163.8h.1M132.3 166.6h.1M132.3 165h.1M132.3 166.3h.1M132.4 164.3h.1M132.5 165.9h.1M132.5 166.8h.1M132.7 163.6h.1M132.7 166h.1M132.8 166.1h.1M133 165.8h.1M133.1 164.4h.1"/>
<path d="M133.2 165.6h.1M133.2 166.9h.1M133.3 161.2l-2.3 2.2"/>
</g>
<!-- layer: 0 -->
<g fill="#000" stroke="#000" stroke-width=".21">
<path d="M88.2 23.2l.3 2h-.7zM50.6 69.5l2-.3v.7zM51.4 78.2l2-.3v.7zM80.7 77.9l2 .3-2 .4zM81.5 69.2l2 .3-2 .4zM87.8 61.7h.7l-.3 2zM110.8 66.7l2-.3v.6zM111.7 78.2l2-.3v.7zM137.5 77.9l2 .3-2 .4zM138.4 66.4l2 .3-2 .3zM138.6 69.2l2 .3-2 .4zM99 81.7h.7l-.3 2z"/>
<path d="M99.4 88.6l.3 2h-.7zM99 99.2h.7l-.3 2zM111.7 92.9l2.9 .7-.4 .9zM118.1 97.4l2.7 1.5-.7 .8zM120.3 83.7l1.5 2.6-.9 .3zM144.6 81.6l1 .4-1.5 2.6zM155.6 96.6h.6l-.3 2zM156 86.1l.3 2h-.6zM155.7 96.6h.6l-.3 2zM155.7 81.7h.6l-.3 2zM47.1 109.5l2-.4v.7zM85.1 109.1l2 .4-2 .3z"/>
<path d="M99.4 104.7l.3 2h-.7zM105.6 110l2-.4v.7zM116.1 109.6l2 .4-2 .3zM118.1 110l2-.4v.7zM118.1 102.9l3 .7-.4 .9zM131.1 109.6l2 .4-2 .3zM133.1 110l2-.4v.7zM143.6 109.6l2 .4-2 .3zM145.6 102.1l1.6 2.6-.9 .4zM155.9 102.1l.3 2h-.6z"/>
</g>
<path d="M120.3 131.5v1.9M121.3 131.5v1.9" fill="none" stroke="#000" stroke-width=".21"/>
<g fill="#fff" stroke="#fff" stroke-width=".35">
<path d="M256.5 196.4h14.2v3.6h-14.2z"/>
<path d="M221.4 117.8h12.5v3.6h-12.5z"/>
<path d="M221.4 121h10.6v3.6h-10.6z"/>
<path d="M221.4 130.6h42.3v3.6h-42.3z"/>
<path d="M221.4 124.2h36.7v3.6h-36.7z"/>
<path d="M221.4 127.4h20v3.6h-20z"/>
<path d="M19.8 192.6h137.8v3.6h-137.8z"/>
<path d="M256.6 188.4h25.7v2.4h-25.7z"/>
<path d="M256.6 186.4h30.7v2.4h-30.7z"/>
<path d="M221.4 133.9h21.8v3.6h-21.8z"/>
</g>
<text font-size="4.2" x="222" y="189.9">LAL03 600 mm</text>
<g font-size="3.5">
<text x="150.9" y="75.2">5</text>
<text x="126.5" y="94.4">1</text>
<text x="125.9" y="99">2</text>
<text x="127.1" y="103.5">3</text>
<text x="129.7" y="107.6">4</text>
<text x="151.5" y="111.1">Detail 1</text>
</g>
<g font-size="2.8">
<text x="116.9" y="122">Detail 1</text>
<text x="51.7" y="132.9">0.10 m3</text>
<text x="51.7" y="136.1">beton C 20/25</text>
<text x="51.7" y="139.3">concrete C 20/25</text>
<text x="222" y="150.9">LEGEND:</text>
<text x="222" y="154.1">1 Pavement</text>
<text x="221.9" y="160.5">3 Concrete foundation</text>
<text x="222" y="157.3">2 Chemical anchor M10, dl. min 200</text>
<text x="222" y="163.7">4 Compacted gravel base, depth min. 70 mm</text>
<text x="222" y="167">5 Soil foundation</text>
<text x="257.2" y="195.4">version: 2022/08</text>
<text x="20.2" y="198.6">Dimensions of products, fundations and anchors are informative only. The exact dimensions you get with our offer.</text>
</g>
<g font-size="2.2">
<text x="87.5" y="44.9" transform="rotate(-90 87.5 44.9)">810</text>
<text x="65.6" y="68.9">658</text>
<text x="93.6" y="68.9">1800</text>
<text x="124.1" y="66">593</text>
<text x="65.6" y="77.6">626</text>
<text x="124.1" y="77.6">556</text>
<text x="155.3" y="79.1" transform="rotate(-90 155.3 79.1)">50</text>
<text x="98.7" y="87.7" transform="rotate(-90 98.7 87.7)">100</text>
<text x="155.3" y="93.9" transform="rotate(-90 155.3 93.9)">250</text>
<text x="98.7" y="96.4" transform="rotate(-90 98.7 96.4)">250</text>
<text x="155.2" y="101.4" transform="rotate(-90 155.2 101.4)">70</text>
<text x="98.7" y="103.9" transform="rotate(-90 98.7 103.9)">70</text>
<text x="65.6" y="108.8">800</text>
<text x="110.4" y="109.3">250</text>
<text x="124.1" y="109.3">300</text>
<text x="137.9" y="109.3">250</text>
</g>
</svg>
